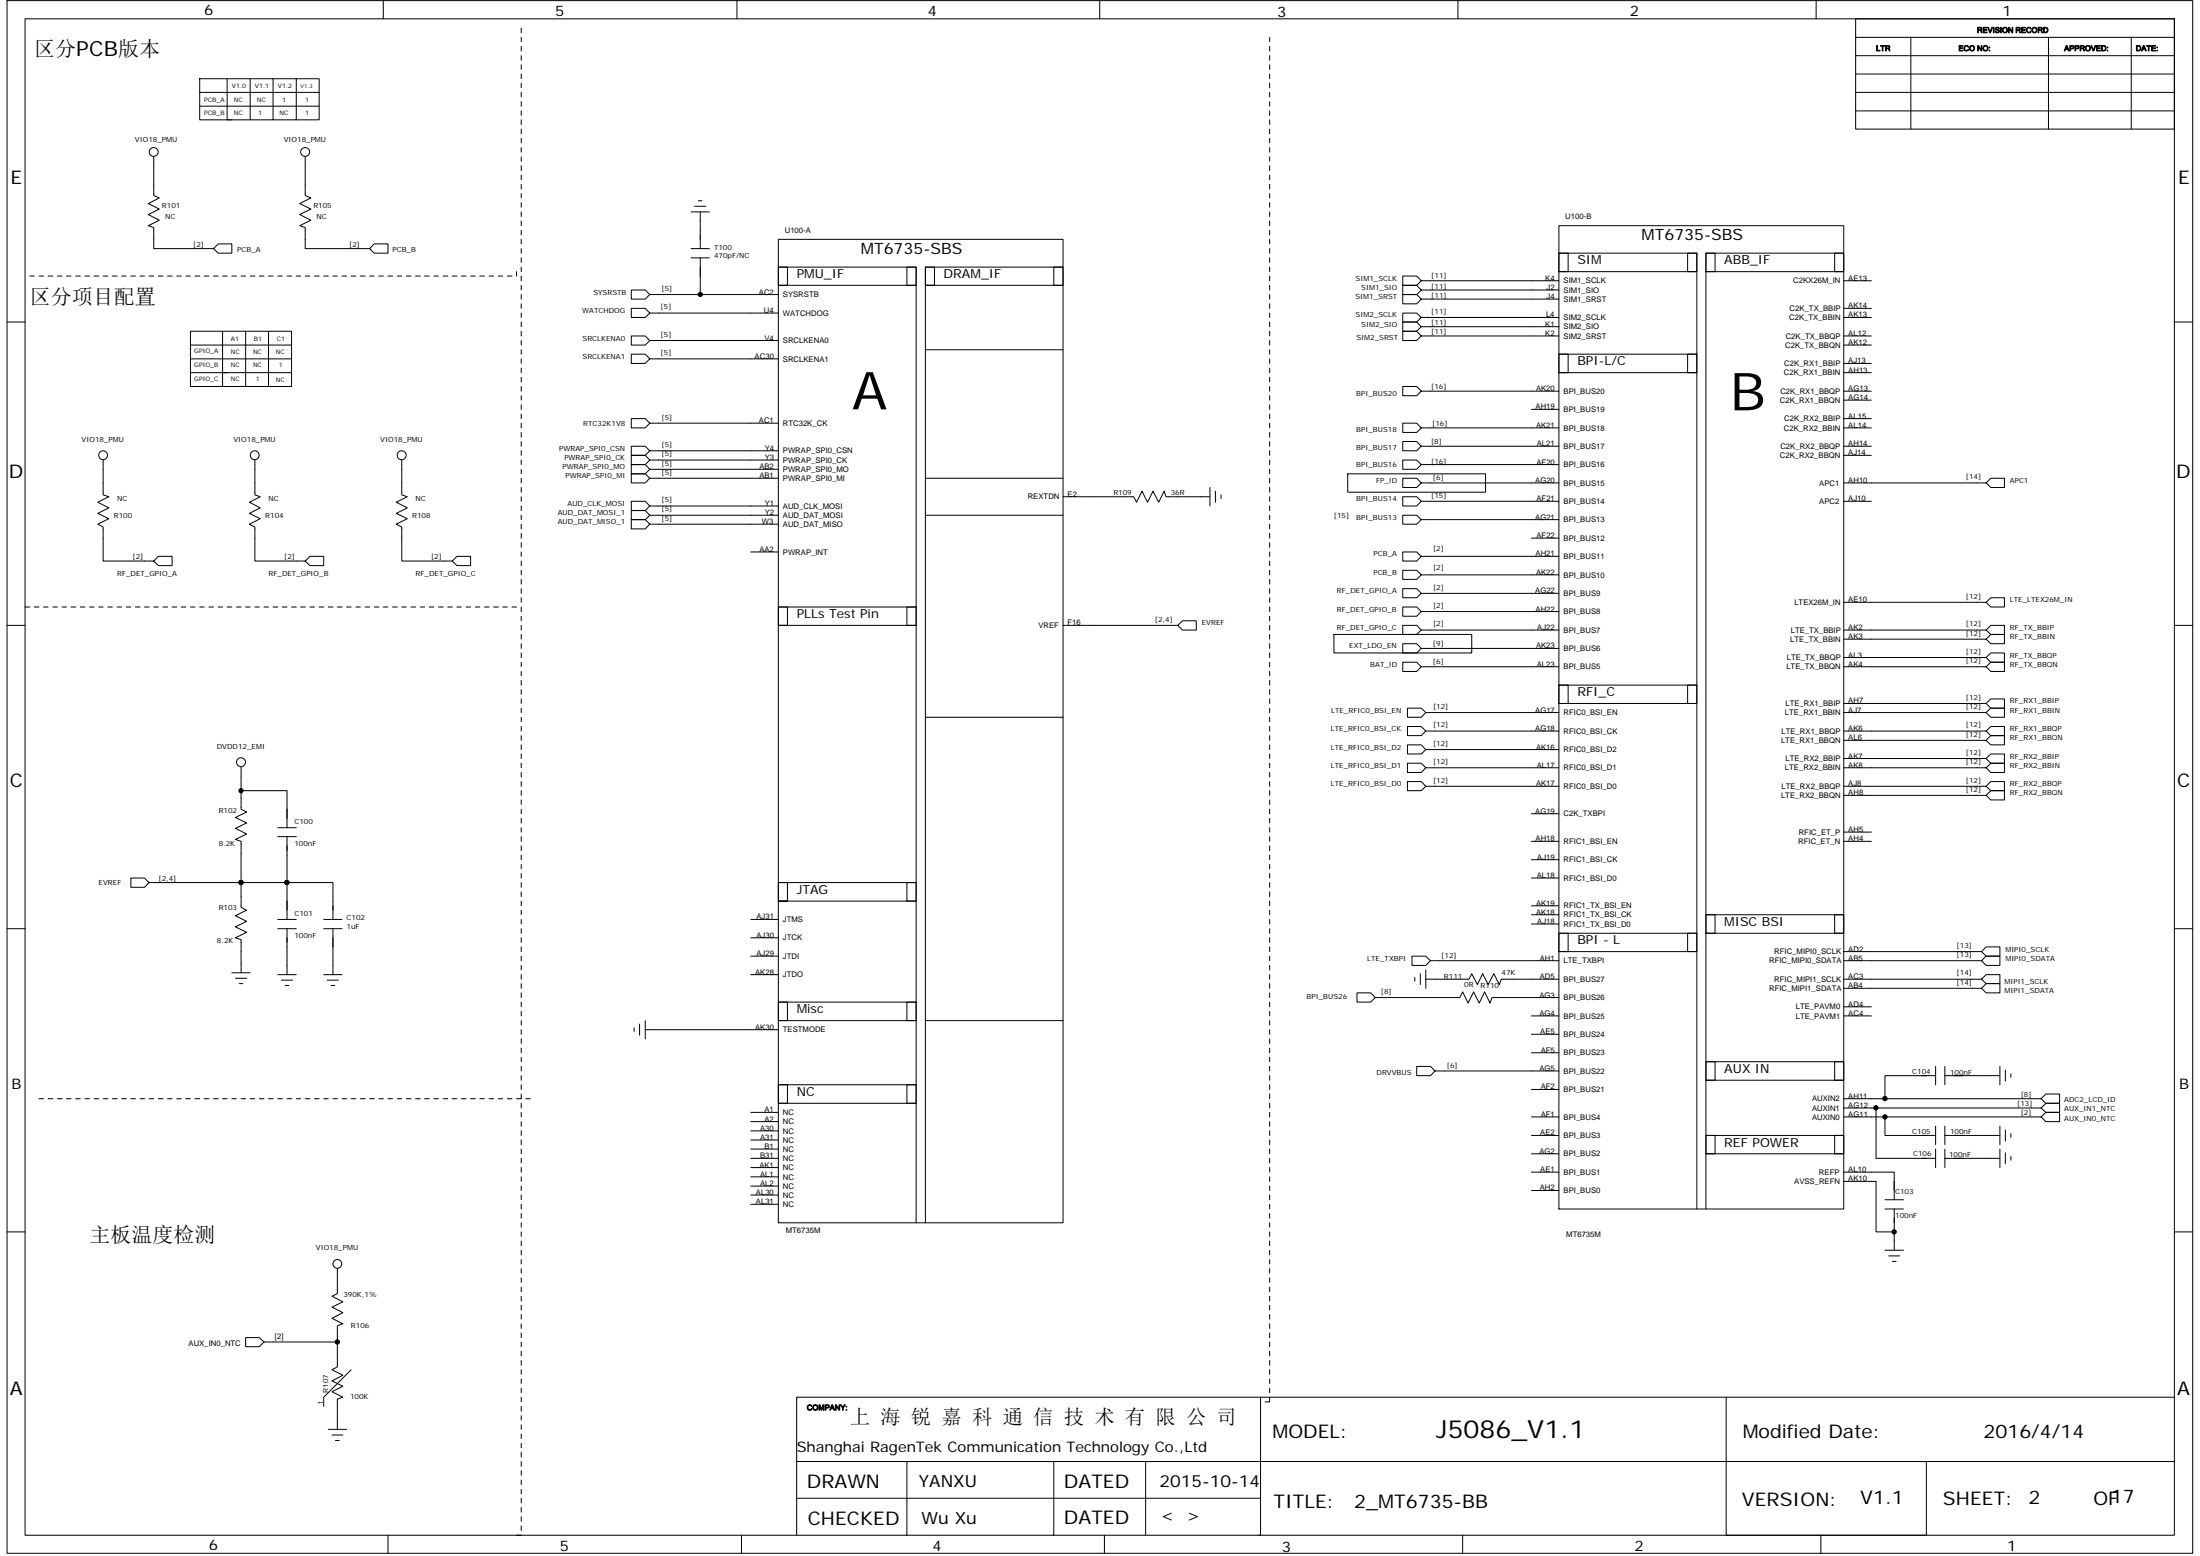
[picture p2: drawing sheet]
<svg xmlns="http://www.w3.org/2000/svg" width="297mm" height="210mm" viewBox="0 0 297 210" stroke-linecap="round" stroke-linejoin="round" font-family="sans-serif">
<g fill="none" stroke="#000" stroke-width=".14">
<path d="M.9 .1h295.2v209.5h-295.2zM3.4 2.5h290.2v204.7h-290.2zM27 10.6h9.9v5.6h-9.9zM27 12.5h16.1M27 14.3h16.1M30.7 10.6v5.6h.6M33.8 10.6v5.6M36.9 10.6h3.1v5.6h-3.1M40 10.6h3.1v5.6h-3.1M51.7 .1v2.4M70.4 3.8v.6M70.4 5v.6"/>
<path d="M70.4 6.3v.6M70.4 7.5v.6M70.4 8.7v.7M70.4 10v.6M70.4 11.2v.7M70.4 12.5v.6M70.4 13.7v.6M70.4 15v.6M70.4 16.2v.6M70.4 17.4v.7M70.4 18.7v.6M70.4 19.9v.6"/>
<path d="M99.5 .1v2.4M148.5 .1v2.4M171.4 5v.6M171.4 6.3v.6M171.4 7.5v.6M171.4 8.7v.7M171.4 10v.6M171.4 11.2v.7M171.4 12.5v.6M171.4 13.7v.6M171.4 15v.6M171.4 16.2v.6"/>
<path d="M171.4 17.4v.7M171.4 18.7v.6M171.4 19.9v.6M196.8 .1v2.4M245.2 .1v2.4M250.5 2.5h43.1v14.9h-43.1zM250.5 12.5h43.1M250.5 15h43.1M250.5 10h43.1M250.5 7.5h43.1M250.5 5h43.1M258 5v12.4"/>
<path d="M276.6 5v12.4M287.8 5v12.4M4 37.3h.6M5.3 37.3h.6M6.5 37.3h.6M7.7 37.3h.7M9 37.3h.6M10.2 37.3h.6M11.5 37.3h.6M12.7 37.3h.6M13.9 37.3h.7M15.2 37.3h.6"/>
<path d="M16.4 37.3h.6M17.7 37.3h.6M18.9 37.3h.6M20.1 37.3h.7M20.8 21.2v5.2l.7 .3-1.5 .8 1.5 .7-1.5 .8 1.5 .7-1.5 .8 .8 .2v2.8h8l.7 .7h1.8v-1.3h-1.8l-.7 .6M21.4 37.3h.6M22.6 37.3h.6M23.9 37.3h.6M25.1 37.3h.6M26.3 37.3h.7M27.6 37.3h.6M28.8 37.3h.7"/>
<path d="M30.1 37.3h.6M31.3 37.3h.6M32.6 37.3h.6M33.8 37.3h.6M35 37.3h.6M36.3 37.3h.6M37.5 37.3h.6M38.8 37.3h.6M40 37.3h.6M41.2 37.3h.6M41.2 21.2v5.2l.8 .3-1.5 .8 1.5 .7-1.5 .8 1.5 .7-1.5 .8 .7 .2v2.8h8.7l.6 .7h1.9v-1.3h-1.9l-.6 .6M42.5 37.3h.6"/>
<path d="M43.7 37.3h.6M45 37.3h.5M46.2 37.3h.6M47.4 37.3h.6M48.7 37.3h.6M49.9 37.3h.6M51.2 37.3h.5M52.4 37.3h.6M53.6 37.3h.6M54.9 37.3h.6M56.1 37.3h.6M57.3 37.3h.7"/>
<path d="M58.6 37.3h.6M59.8 37.3h.6M61.1 37.3h.6M62.3 37.3h.6M63.5 37.3h.7M64.8 37.3h.6M66 37.3h.7M67.3 37.3h.6M68.5 37.3h.6M69.7 36.7v.6M70.4 21.2v.6M70.4 22.4v.6"/>
<path d="M70.4 23.6v.7M70.4 24.9v.6M70.4 26.1v.6M70.4 27.3v.7M70.4 28.6v.6M70.4 29.8v.7M70.4 31.1v.6M70.4 32.3v.6M70.4 33.5v.7M70.4 34.8v.6M70.4 36v.7M70.4 37.3v.6"/>
<path d="M70.4 38.5v.6M70.4 39.8v.6M93.3 28.6h2.5M93.3 33.5h2.5M93.3 34.8h2.5M93.8 27.8h1.5M94.3 27.1h.5M94.5 28.6v4.9M94.5 34.8v5M105.1 32.3h38.4v132.7h-38.4zM105.1 36h1.2v2.5h-1.2zM105.1 39.8h-17.4l-.6 .6h-1.9v-1.3h1.9l.6 .7"/>
<path d="M105.1 36h18.6v129M105.1 38.5h18.6M122.4 36h1.3v2.5h-1.3zM124.9 38.5h1.3v-2.5h-1.3v2.5h18.6M142.3 36h1.2v2.5h-1.2zM143.5 36h-18.6v129M171.4 21.2v.6M171.4 22.4v.6M171.4 23.6v.7M171.4 24.9v.6M171.4 26.1v.6M171.4 27.3v.7"/>
<path d="M171.4 28.6v.6M171.4 29.8v.7M171.4 31.1v.6M171.4 32.3v.6M171.4 33.5v.7M171.4 34.8v.6M171.4 36v.7M171.4 37.3v.6M171.4 38.5v.6M171.4 39.8v.6M210.5 39.1h-18.6l-.6 .7h-1.9v-1.3h1.9l.6 .6M210.5 37.9h-18.6l-.6 .6h-1.9v-1.2h1.9l.6 .6"/>
<path d="M210.5 34.2h18.6v129M210.5 36.7h18.6M210.5 34.2h1.2v2.5h-1.2zM210.5 30.5h38.4v132.7h-38.4zM227.9 34.2h1.2v2.5h-1.2zM230.3 36.7h18.6M230.3 34.2h1.3v2.5h-1.3zM247.7 34.2h1.2v2.5h-1.2zM248.9 37.9h3.8M248.9 34.2h-18.6v129M.9 43.5h2.5M25.7 44.7h10.6v7.5h-10.6z"/>
<path d="M25.7 50.3h13.7M25.7 48.4h13.7M25.7 46.6h13.7M30.1 44.7v5.6h.6M30.1 50.3v1.9M33.2 44.7v7.5M36.3 50.3h.1M36.3 44.7h3.1v7.5h-3.1M70.4 41v.6M70.4 42.2v.6M70.4 43.5v.6M70.4 44.7v.6"/>
<path d="M70.4 46v.6M70.4 47.2v.6M70.4 48.4v.6M70.4 49.7v.6M70.4 50.9v.6M70.4 52.2v.6M70.4 53.4v.6M70.4 54.6v.6M70.4 55.9v.6M70.4 57.1v.6M70.4 58.4v.6M70.4 59.6v.6"/>
<path d="M87.7 46l-.6-.7h-1.9v1.3h1.9l.6-.6h17.4M87.7 48.4l-.6-.6h-1.9v1.2h1.9l.6-.6h17.4M87.7 57.1l-.6-.6h-1.9v1.2h1.9l.6-.6h17.4M105.1 42.2h-17.4l-.6 .6h-1.9v-1.2h1.9l.6 .6M124.9 47.2h18.6M171.4 41v.6M171.4 42.2v.6M171.4 43.5v.6M171.4 44.7v.6M171.4 46v.6M171.4 47.2v.6M171.4 48.4v.6"/>
<path d="M171.4 49.7v.6M171.4 50.9v.6M171.4 52.2v.6M171.4 53.4v.6M171.4 54.6v.6M171.4 55.9v.6M171.4 57.1v.6M171.4 58.4v.6M171.4 59.6v.6M206.8 55.2h3.7M210.5 45.3h-18.6l-.6 .7h-1.9v-1.3h1.9l.6 .6M210.5 44.1h-18.6l-.6 .6h-1.9v-1.2h1.9l.6 .6"/>
<path d="M210.5 42.8h-18.6l-.6 .7h-1.9v-1.3h1.9l.6 .6M210.5 40.4h-18.6l-.6 .6h-1.9v-1.2h1.9l.6 .6M210.5 52.8h-18.6l-.6 .6h-1.9v-1.2h1.9l.6 .6M210.5 57.7h-18.6l-.6 .7h-1.9v-1.3h1.9l.6 .6M210.5 50.3h18.6M210.5 47.8h18.6M210.5 47.8h1.2v2.5h-1.2zM227.9 47.8h1.2v2.5h-1.2zM248.9 50.3h3.8M248.9 46.6h3.8M248.9 42.8h3.8M248.9 45.3h3.8"/>
<path d="M248.9 52.8h3.8M248.9 57.7h3.8M248.9 41.6h3.8M248.9 49h3.8M248.9 54h3.8M248.9 56.5h3.8M293.6 43.5h2.5M13.9 62.1v4.7l.8 .2-1.5 .8 1.5 .7-1.5 .8 1.5 .7-1.5 .7 .7 .4v4.6h6.9l.6 .6h1.8v-1.2h-1.8l-.6 .6M34.4 62.1v4.7l.7 .2-1.4 .8 1.4 .7-1.4 .8 1.4 .7-1.4 .7 .7 .4v4.6h6.8l.6 .6h1.9v-1.2h-1.9l-.6 .6M54.2 62.1v4.7l.8 .2-1.5 .8 1.5 .7-1.5 .8 1.5 .7-1.5 .7 .7 .4v4.6h6.9l.6 .6h1.8v-1.2h-1.8l-.6 .6M70.4 60.8v.6M70.4 62.1v.6"/>
<path d="M70.4 63.3v.6M70.4 64.5v.7M70.4 65.8v.6M70.4 67v.6M70.4 68.3v.6M70.4 69.5v.6M70.4 70.7v.7M70.4 72v.6M70.4 73.2v.7M70.4 74.5v.6M70.4 75.7v.6M70.4 77v.6"/>
<path d="M70.4 78.2v.6M70.4 79.4v.7M87.7 60.8l-.6-.6h-1.9v1.2h1.9l.6-.6h17.4M87.7 62.1l-.6-.7h-1.9v1.3h1.9l.6-.6h17.4M87.7 63.3l-.6-.6h-1.9v1.2h1.9l.6-.6h17.4M87.7 68.3l-.6-.7h-1.9v1.3h1.9l.6-.6h17.4M87.7 69.5l-.6-.6h-1.9v1.2h1.9l.6-.6h17.4M87.7 70.7l-.6-.6h-1.9v1.3h1.9l.6-.7h17.4M101.4 74.5h3.7M105.1 64.5h-17.4l-.6 .7h-1.9v-1.3h1.9l.6 .6M124.9 64.5h18.6M124.9 69.5h18.6"/>
<path d="M143.5 67h9.6l.4 .8 .7-1.5 .7 1.5 .8-1.5 .7 1.5 .8-1.5 .2 .7h6M163.4 65.8v2.5M164.1 66.3v1.5M164.9 66.8v.5M171.4 60.8v.6M171.4 62.1v.6M171.4 63.3v.6M171.4 64.5v.7M171.4 65.8v.6M171.4 67v.6M171.4 68.3v.6M171.4 69.5v.6"/>
<path d="M171.4 70.7v.7M171.4 72v.6M171.4 73.2v.7M171.4 74.5v.6M171.4 75.7v.6M171.4 77v.6M171.4 78.2v.6M171.4 79.4v.7M182 63.9h18.6v2.5h-18.6zM191.9 77.6l-.6-.6h-1.9v1.2h1.9l.6-.6h18.6M191.9 75.1l-.6-.6h-1.9v1.2h1.9l.6-.6h18.6M206.8 72.6h3.7"/>
<path d="M210.5 62.7h-18.6l-.6 .6h-1.9v-1.2h1.9l.6 .6M210.5 60.2h-18.6l-.6 .6h-1.9v-1.2h1.9l.6 .6M210.5 65.2h-18.6l-.6 .6h-1.9v-1.3h1.9l.6 .7M210.5 67.6h-18.6l-.6 .7h-1.9v-1.3h1.9l.6 .6M210.5 70.1h-18.6l-.6 .6h-1.9v-1.2h1.9l.6 .6M248.9 65.2h19.3l.6 .6h1.8v-1.3h-1.8l-.6 .7M248.9 67.6h3.8M248.9 60.2h3.8M248.9 61.4h3.8M.9 84.4h2.5M3.4 81.9h.6M4.6 81.9h.7"/>
<path d="M5.9 81.9h.6M7.1 81.9h.6M8.4 81.9h.6M9.6 81.9h.6M10.8 81.9h.7M12.1 81.9h.6M13.3 81.9h.6M14.6 81.9h.6M15.8 81.9h.6M17 81.9h.7M18.3 81.9h.6M19.5 81.9h.6"/>
<path d="M20.8 81.9h.6M22 81.9h.6M23.2 81.9h.7M24.5 81.9h.6M25.7 81.9h.6M27 81.9h.6M28.2 81.9h.6M29.5 81.9h.6M30.7 81.9h.6M31.9 81.9h.7M33.2 81.9h.6M34.4 81.9h.6"/>
<path d="M35.6 81.9h.7M36.9 81.9h.6M38.1 81.9h.7M39.4 81.9h.6M40.6 81.9h.6M41.8 81.9h.7M43.1 81.9h.6M44.3 81.9h.7M45.5 81.9h.7M46.8 81.9h.6M48 81.9h.7M49.3 81.9h.6"/>
<path d="M50.5 81.9h.7M51.7 81.9h.7M53 81.9h.6M54.2 81.9h.7M55.5 81.9h.6M56.7 81.9h.6M58 81.9h.6M59.2 81.9h.6M60.4 81.9h.7M61.7 81.9h.6M62.9 81.9h.6M64.2 81.9h.6"/>
<path d="M65.4 81.9h.6M66.7 81.9h.6M67.9 81.9h.6M69.1 81.9h.6M70.4 80.7v.6M70.4 81.9v.6M70.4 83.2v.6M70.4 84.4v.6M70.4 85.6v.7M70.4 86.9v.6M70.4 88.1v.6M70.4 89.4v.6"/>
<path d="M70.4 90.6v.6M70.4 91.8v.7M70.4 93.1v.6M70.4 94.3v.6M70.4 95.6v.6M70.4 96.8v.6M70.4 98v.7M70.4 99.3v.6M105.1 81.9h1.2v2.5h-1.2zM105.1 84.4h18.6M105.1 81.9h18.6M122.4 81.9h1.3v2.5h-1.3z"/>
<path d="M124.9 96.8h18.6M143.5 84.4h15.5l.7 .6h1.8v-1.2h-1.8l-.7 .6M171.4 80.7v.6M171.4 81.9v.6M171.4 83.2v.6M171.4 84.4v.6M171.4 85.6v.7M171.4 86.9v.6M171.4 88.1v.6M171.4 89.4v.6M171.4 90.6v.6M171.4 91.8v.7"/>
<path d="M171.4 93.1v.6M171.4 94.3v.6M171.4 95.6v.6M171.4 96.8v.6M171.4 98v.7M171.4 99.3v.6M180.1 85.6h18.6v2.5h-18.6zM191.9 85l-.6-.6h-1.9v1.2h1.9l.6-.6h18.6M191.9 87.5l-.6-.6h-1.9v1.2h1.9l.6-.6h18.6M191.9 90l-.6-.6h-1.9v1.2h1.9l.6-.6h18.6M210.5 98.7h-18l-.6 .6h-1.9v-1.3h1.9l.6 .7M210.5 96.2h-18l-.6 .6h-1.9v-1.2h1.9l.6 .6"/>
<path d="M210.5 80.1h-18.6l-.6 .6h-1.9v-1.3h1.9l.6 .7M210.5 82.5h-18.6l-.6 .7h-1.9v-1.3h1.9l.6 .6M210.5 94.9h18.6M210.5 92.5h18.6M210.5 92.5h1.2v2.4h-1.2zM227.9 92.5h1.2v2.4h-1.2zM248.9 81.3h19.3l.6 .6h1.8v-1.2h-1.8l-.6 .6M248.9 85h19.3l.6 .6h1.8v-1.2h-1.8l-.6 .6M248.9 86.3h19.3l.6 .6h1.8v-1.3h-1.8l-.6 .7M248.9 88.7h19.3l.6 .7h1.8v-1.3h-1.8l-.6 .6M248.9 90h19.3l.6 .6h1.8v-1.2h-1.8l-.6 .6M248.9 94.9h19.3l.6 .7h1.8v-1.3h-1.8l-.6 .6"/>
<path d="M248.9 96.2h19.3l.6 .6h1.8v-1.2h-1.8l-.6 .6M248.9 98.7h19.3l.6 .6h1.8v-1.3h-1.8l-.6 .7M248.9 99.9h19.3l.6 .6h1.8v-1.2h-1.8l-.6 .6M293.6 84.4h2.5M20.1 119.1l-.6-.6h-1.8v1.2h1.8l.6-.6h18.7M32.6 106.7h6.2v5M32.6 103.5v5.7l.7 .4-1.5 .7 1.5 .8-1.5 .7 1.5 .7-1.5 .8 .8 .2v8.9l.7 .4-1.5 .8 1.5 .7-1.5 .8 1.5 .7-1.5 .8 .8 .2v4.5M37.5 112.9h2.5M37.5 111.7h2.5M38.8 119.1h.1M38.8 119.1h6.2v5M38.8 112.9v11.2"/>
<path d="M70.4 100.5v.7M70.4 101.7v.7M70.4 103v.6M70.4 104.2v.7M70.4 105.5v.6M70.4 106.7v.6M70.4 108v.6M70.4 109.2v.6M70.4 110.4v.7M70.4 111.7v.6M70.4 112.9v.6M70.4 114.2v.6"/>
<path d="M70.4 115.4v.6M70.4 116.6v.6M70.4 117.9v.6M70.4 119.1v.6M105.1 119.1h18.6M122.4 119.1h1.3v2.5h-1.3zM171.4 100.5v.7M171.4 101.7v.7M171.4 103v.6M171.4 104.2v.7M171.4 105.5v.6M171.4 106.7v.6"/>
<path d="M171.4 107.9v.7M171.4 109.2v.6M171.4 110.4v.7M171.4 111.7v.6M171.4 112.9v.6M171.4 114.2v.6M171.4 115.4v.6M171.4 116.6v.6M171.4 117.9v.6M171.4 119.1v.6M206.8 109.8h3.7M206.8 113.5h3.7"/>
<path d="M206.8 116h3.7M206.8 118.5h3.7M210.5 101.2h-18l-.6 .5h-1.9v-1.2h1.9l.6 .7M210.5 103.6h-18l-.6 .6h-1.9v-1.2h1.9l.6 .6M210.5 106.1h-18l-.6 .6h-1.9v-1.2h1.9l.6 .6M248.9 102.4h19.3l.6 .6h1.8v-1.3h-1.8l-.6 .7M248.9 103.6h19.3l.6 .6h1.8v-1.2h-1.8l-.6 .6M248.9 106.1h19.3l.6 .6h1.8v-1.2h-1.8l-.6 .6M248.9 107.3h19.3l.6 .7h1.8v-1.3h-1.8l-.6 .6M248.9 113.5h3.8M248.9 112.3h3.8M.9 125.3h2.5"/>
<path d="M31.3 131.3h2.5M31.8 132h1.5M32.3 132.7h.5M37.5 125.3h2.5M37.5 124.1h2.5M37.5 131.5h2.5M38 132.3h1.5M38.5 133h.5M38.8 125.3v6.2M43.7 125.3h2.5M43.7 124.1h2.5M43.7 131.5h2.5"/>
<path d="M44.2 132.3h1.5M44.7 133h.5M45 125.3v6.2M70.4 120.4v.6M70.4 121.6v.6M70.4 122.8v.6M70.4 124.1v.6M70.4 125.3v.6M70.4 126.6v.6M70.4 127.8v.6M70.4 129v.6M70.4 130.3v.6"/>
<path d="M70.4 131.5v.6M70.4 132.7v.7M70.4 134v.6M70.4 135.2v.7M70.4 136.5v.6M70.4 137.7v.6M70.4 139v.6M85.6 138.7v.5M86.4 138.2v1.5M87.1 139h18M87.1 137.7v2.5M101.4 124.1h3.7"/>
<path d="M101.4 126.6h3.7M101.4 129h3.7M101.4 131.5h3.7M105.1 121.6h1.2v-2.5h-1.2v2.5h18.6M105.1 135.2h1.2v2.5h-1.2zM105.1 137.7h18.6M105.1 135.2h18.6M122.4 135.2h1.3v2.5h-1.3zM124.9 137.7h18.6M171.4 120.4v.6M171.4 121.6v.6M171.4 122.8v.6"/>
<path d="M171.4 124.1v.6M171.4 125.3v.6M171.4 126.6v.6M171.4 127.8v.6M171.4 129v.6M171.4 130.3v.6M171.4 131.5v.6M171.4 132.7v.7M171.4 134v.6M171.4 135.2v.7M171.4 136.5v.6M171.4 137.7v.6"/>
<path d="M171.4 139v.6M191 131.9v.5M191.8 131.4v1.5M192.5 130.9v2.5M206.8 123.4h3.7M206.8 137.1h3.7M206.8 139.6h3.7M206.8 122.2h3.7M206.8 124.7h3.7M210.5 132.1h-7.8l-.3 .8-.7-1.5-.8 1.5-.7-1.5-.7 1.5-.8-1.5-.4 .7h-5.8M210.5 134.6h-9.1l-.2 .8-.8-1.5-.7 1.5-.7-1.5-.8 1.5-.7-1.5-.4 .7h-11.4l-.6 .6h-1.9v-1.2h1.9l.6 .6M210.5 129.6h-17.4l-.6 .7h-1.9v-1.3h1.9l.6 .6"/>
<path d="M210.5 125.9h1.2v2.5h-1.2zM210.5 125.9h18.6M210.5 128.4h18.6M227.9 125.9h1.2v2.5h-1.2zM230.3 125.9h18.6M230.3 123.4h18.6M230.3 123.4h1.3v2.5h-1.3zM247.7 123.4h1.2v2.5h-1.2zM248.9 128.4h18.6l.7 .6h1.8v-1.2h-1.8l-.7 .6M248.9 129.6h18.6l.7 .7h1.8v-1.3h-1.8l-.7 .6M248.9 132.1h18.6l.7 .6h1.8v-1.2h-1.8l-.7 .6M248.9 133.4h18.6l.7 .6h1.8v-1.3h-1.8l-.7 .7"/>
<path d="M248.9 137.1h3.8M248.9 135.9h3.8M293.6 125.3h2.5M5.3 148.3h.6M6.5 148.3h.6M7.7 148.3h.7M9 148.3h.6M10.2 148.3h.6M11.5 148.3h.6M12.7 148.3h.6M13.9 148.3h.7M15.2 148.3h.6"/>
<path d="M16.4 148.3h.6M17.7 148.3h.6M18.9 148.3h.6M20.1 148.3h.7M21.4 148.3h.6M22.6 148.3h.6M23.9 148.3h.6M25.1 148.3h.6M26.3 148.3h.7M27.6 148.3h.6M28.8 148.3h.7M30.1 148.3h.6"/>
<path d="M31.3 148.3h.6M32.6 148.3h.6M33.8 148.3h.6M35 148.3h.6M36.3 148.3h.6M37.5 148.3h.6M38.8 148.3h.6M40 148.3h.6M41.2 148.3h.6M42.5 148.3h.6M43.7 148.3h.6M45 148.3h.5"/>
<path d="M46.2 148.3h.6M47.4 148.3h.6M48.7 148.3h.6M49.9 148.3h.6M51.2 148.3h.5M52.4 148.3h.6M53.6 148.3h.6M54.9 148.3h.6M56.1 148.3h.6M57.3 148.3h.7M58.6 148.3h.6M59.8 148.3h.6"/>
<path d="M61.1 148.3h.6M62.3 148.3h.6M63.5 148.3h.7M64.8 148.3h.6M66 148.3h.7M67.3 148.3h.6M68.5 148.3h.6M70.4 140.2v.6M70.4 141.4v.7M70.4 142.7v.6M70.4 143.9v.6M70.4 145.2v.6"/>
<path d="M70.4 146.4v.6M70.4 147.6v.7h-.7M70.4 148.9v.6M70.4 150.1v.6M70.4 151.4v.6M70.4 152.6v.6M70.4 153.8v.7M70.4 155.1v.6M70.4 156.3v.6M70.4 157.6v.6M70.4 158.8v.6M71 148.3h.6"/>
<path d="M101.4 156.3h3.7M101.4 150.1h3.7M101.4 152.6h3.7M101.4 153.8h3.7M101.4 155.1h3.7M101.4 157.6h3.7M101.4 158.8h3.7M101.4 151.4h3.7M105.1 148.9h18.6M105.1 146.4h18.6M105.1 146.4h1.2v2.5h-1.2zM122.4 146.4h1.3v2.5h-1.3z"/>
<path d="M171.4 140.2v.6M171.4 141.4v.7M171.4 142.7v.6M171.4 143.9v.6M171.4 145.2v.6M171.4 146.4v.6M171.4 147.6v.7M171.4 148.9v.6M171.4 150.1v.6M171.4 151.4v.6M171.4 152.6v.6M171.4 153.8v.7"/>
<path d="M171.4 155.1v.6M171.4 156.3v.6M171.4 157.6v.6M171.4 158.8v.6M206.8 155.7h3.7M206.8 153.2h3.7M206.8 150.7h3.7M206.8 158.2h3.7M206.8 142.1h3.7M206.8 147h3.7M210.5 144.5h-16.7l-.7 .7h-1.8v-1.3h1.8l.7 .6M230.3 145.8h18.6"/>
<path d="M230.3 143.3h18.6M230.3 155.7h18.6M230.3 153.2h18.6M230.3 143.3h1.3v2.5h-1.3zM230.3 153.2h1.3v2.5h-1.3zM247.7 143.3h1.2v2.5h-1.2zM247.7 153.2h1.2v2.5h-1.2zM248.9 149.5h26.7l.6 .6h1.9v-1.2h-1.9l-.6 .6M248.9 158.2h6.9v3.7M248.9 159.4h4.4v6.8h2.5M248.9 148.3h5.6M248.9 150.7h5.6"/>
<path d="M253.3 149.5v6.8h8M261.3 145.2h-6.8v3.1h21.1l.6 .6h1.9v-1.3h-1.9l-.6 .7M261.3 143.9v2.5M261.3 152v2.5M261.3 155.1v2.5M262.6 143.9v2.5M262.6 152v2.5M262.6 155.1v2.5M262.6 153.2h7.4M262.6 156.3h7.4M270 143.9v2.5M270 152v2.5"/>
<path d="M270 145.2h-7.4M270 155.1v2.5M270.8 144.4v1.5M270.8 152.5v1.5M270.8 155.6v1.5M271.5 144.9v.5M271.5 153v.5M271.5 156.1v.5M275.6 150.7l.6-.6h1.9v1.3h-1.9l-.6-.7h-21.1v2.5h6.8M.9 166.2h2.5M45.5 171.2v3.4l-.7 .3 1.5 .8-1.5 .7 1.5 .7-1.5 .8 1.5 .7-.8 .3v5.6l-.7 .3 1.5 .8-1.5 .8 1.5 .7-1.5 .7 1.5 .8-.8 .2v4.1M70.4 160.1v.6"/>
<path d="M70.4 161.3v.6M70.4 162.5v.7M70.4 163.8v.6M70.4 165v.6M70.4 166.2v.7M70.4 167.5v.6M70.4 168.7v.7M70.4 170v.6M70.4 171.2v.6M70.4 172.4v.7M70.4 173.7v.6M70.4 174.9v.7"/>
<path d="M70.4 176.1v.7M70.4 177.4v.6M70.4 178.6v.7M70.4 179.9v.6M101.4 160.1h3.7M101.4 161.3h3.7M101.4 162.5h3.7M171.4 160.1v.6M171.4 161.3v.6M171.4 162.5v.7M171.4 163.8v.6M171.4 165v.6"/>
<path d="M171.4 166.2v.7M171.4 167.5v.6M171.4 168.7v.7M171.4 170v.6M171.4 171.2v.6M171.4 172.4v.7M171.4 173.7v.6M171.4 174.9v.7M171.4 176.1v.7M171.4 177.4v.6M171.4 178.6v.7M171.4 179.9v.6"/>
<path d="M206.8 160.7h3.7M254.5 168.7h2.5M254.5 163.2h2.5M254.5 161.9h2.5M255 169.5h1.5M255.5 170.2h.5M255.8 163.2v5.5M293.6 166.2h2.5M35.6 181.1l-.6-.6h-1.8v1.2h1.8l.6-.6h9.9M44.3 192.9h2.5M44.8 193.7h1.5M45.3 194.4h.5"/>
<path d="M47.4 184.8l-3.7 3.8v1.2M70.4 181.1v.6M70.4 182.4v.6M70.4 183.6v.6M70.4 184.8v.7M70.4 186.1v.6M70.4 187.3v.6M70.4 188.6v.6M70.4 189.8v.6M70.4 191.1v.5M70.4 192.3v.6M70.4 193.5v.6"/>
<path d="M70.4 194.8v.6M70.4 196v.6M70.4 197.2v.7M70.4 198.5v.6M70.4 199.7v.6M107.6 197.2h186M122.4 197.2v10h-.1M142.3 197.2v10h-.1M154.7 197.2v10M170.2 188.6v18.6h-.3M171.4 188.6v.6h-.6M171.4 181.1v.6"/>
<path d="M171.4 182.4v.6M171.4 183.6v.6M171.4 184.8v.7M171.4 186.1v.6M171.4 187.3v.6M233.1 188.6v18.6h26.9M260.1 197.2v10M293.6 188.6h-186v18.6M52.4 207.2v2.4M69.7 207.2h.7M70.4 201v.6M70.4 202.2v.6"/>
<path d="M70.4 203.4v.7M70.4 204.7v.6M70.4 205.9v.6M100.1 207.2v2.4M107.6 202.2h62.6M149.1 207.2v2.4M197.5 207.2v2.4M245.8 207.2v2.4"/>
<circle cx="20.8" cy="20.5" r=".6"/>
<circle cx="41.2" cy="20.5" r=".6"/>
<circle cx="13.9" cy="61.4" r=".6"/>
<circle cx="34.4" cy="61.4" r=".6"/>
<circle cx="54.2" cy="61.4" r=".61"/>
<circle cx="32.5" cy="102.9" r=".61"/>
<circle cx="45.5" cy="170.6" r=".59"/>
</g>
<g fill="#000" stroke="#000" stroke-width=".14">
<circle cx="94.6" cy="39.7" r=".29"/>
<circle cx="32.5" cy="106.7" r=".29"/>
<circle cx="32.5" cy="119.1" r=".29"/>
<circle cx="38.7" cy="119.1" r=".29"/>
<circle cx="253.3" cy="149.5" r=".3"/>
<circle cx="254.5" cy="150.7" r=".3"/>
<circle cx="254.5" cy="148.2" r=".3"/>
<circle cx="255.7" cy="166.2" r=".29"/>
<circle cx="45.5" cy="181.1" r=".3"/>
</g>
<g font-size="7.1">
<text x="115" y="55.2">A</text>
<text x="233.5" y="55.4">B</text>
</g>
<text font-size="3.4" x="193.9" y="194.1">J5086_V1.1</text>
<g font-size="2.8">
<text x="4.6" y="7.5">区分PCB版本</text>
<text x="4" y="41">区分项目配置</text>
<text x="12.1" y="167.6">主板温度检测</text>
<text x="114.7" y="192.2">上 海 锐 嘉 科 通 信 技 术 有 限 公 司</text>
</g>
<g font-size="2.5">
<text x="1.4" y="24.9">E</text>
<text x="294.1" y="24.9">E</text>
<text x="1.2" y="64.5">D</text>
<text x="293.8" y="64.5">D</text>
<text x="1.3" y="106.2">C</text>
<text x="294" y="106.2">C</text>
<text x="1.3" y="188.3">A</text>
<text x="294" y="188.3">A</text>
<text x="171.8" y="194">MODEL:</text>
<text x="235.3" y="194">Modified Date:</text>
<text x="267.8" y="194">2016/4/14</text>
<text x="108.9" y="200.9">DRAWN</text>
<text x="143.7" y="200.9">DATED</text>
<text x="171.9" y="203.6">TITLE:</text>
<text x="182.9" y="203.6">2_MT6735-BB</text>
<text x="235.2" y="203.2">VERSION:</text>
<text x="251.2" y="202.9">V1.1</text>
<text x="262.3" y="203.1">SHEET:</text>
<text x="273.9" y="202.9">2</text>
<text x="282.7" y="203.1">OF17</text>
<text x="109.1" y="205.8">CHECKED</text>
<text x="143.7" y="205.7">DATED</text>
</g>
<g font-size="2.3">
<text x="124.1" y="200.7">YANXU</text>
<text x="156.6" y="200.7">2015-10-14</text>
<text x="124.4" y="205.7">Wu Xu</text>
<text x="156.7" y="205.3">&lt;</text>
<text x="160.2" y="205.3">&gt;</text>
</g>
<g font-size="2.1">
<text x="116.2" y="34.3">MT6735-SBS</text>
<text x="221.7" y="32.4">MT6735-SBS</text>
</g>
<g font-size="2">
<text x="27.6" y="2.1">6</text>
<text x="74.9" y="2.2">5</text>
<text x="125.3" y="2.2">4</text>
<text x="172.4" y="2.3">3</text>
<text x="220" y="2.2">2</text>
<text x="270.4" y="2.2">1</text>
<text x="1.6" y="146.9">B</text>
<text x="294.2" y="146.9">B</text>
<text x="107.6" y="196">Shanghai RagenTek Communication Technology Co.,Ltd</text>
<text x="28.2" y="209.1">6</text>
<text x="75.6" y="209.3">5</text>
<text x="125.9" y="209.3">4</text>
<text x="173.1" y="209.4">3</text>
<text x="220.7" y="209.3">2</text>
<text x="271" y="209.3">1</text>
</g>
<g font-size="1.7">
<text x="213" y="35.7">SIM</text>
<text x="232.8" y="35.7">ABB_IF</text>
<text x="107.6" y="37.5">PMU_IF</text>
<text x="127.4" y="37.5">DRAM_IF</text>
<text x="213" y="49.3">BPI-L/C</text>
<text x="107.6" y="83.4">PLLs Test Pin</text>
<text x="213" y="93.9">RFI_C</text>
<text x="107.6" y="120.6">JTAG</text>
<text x="232.8" y="124.9">MISC BSI</text>
<text x="213" y="127.4">BPI - L</text>
<text x="107.6" y="136.7">Misc</text>
<text x="107.6" y="147.9">NC</text>
<text x="232.8" y="144.8">AUX IN</text>
<text x="232.8" y="154.7">REF POWER</text>
</g>
<g font-size="1">
<text x="266.9" y="4.4">REVISION RECORD</text>
<text x="253.3" y="6.9">LTR</text>
<text x="264.4" y="6.9">ECO NO:</text>
<text x="278.7" y="6.9">APPROVED:</text>
<text x="288.4" y="6.9">DATE:</text>
<text x="18.2" y="19.2">VIO18_PMU</text>
<text x="38.3" y="19.2">VIO18_PMU</text>
<text x="21.9" y="28.1">R101</text>
<text x="22.3" y="29.6">NC</text>
<text x="42.3" y="28.1">R105</text>
<text x="42.8" y="29.6">NC</text>
<text x="211.3" y="29.6">U100-B</text>
<text x="26.1" y="33.3">[2]</text>
<text x="32" y="34">PCB_A</text>
<text x="47.2" y="33.3">[2]</text>
<text x="53" y="34">PCB_B</text>
<text x="96.4" y="33.7">T100</text>
<text x="96.4" y="34.8">470pF/NC</text>
<text x="106" y="31.5">U100-A</text>
<text x="80.1" y="39.8">SYSRSTB</text>
<text x="89.2" y="41.7">[5]</text>
<text x="89.3" y="39.2">[5]</text>
<text x="102.5" y="39.8">AC2</text>
<text x="105.7" y="40.1">SYSRSTB</text>
<text x="183" y="40.4">SIM1_SRST</text>
<text x="183" y="37.9">SIM1_SCLK</text>
<text x="183.8" y="39.1">SIM1_SIO</text>
<text x="193.2" y="40.2">[11]</text>
<text x="193.2" y="39">[11]</text>
<text x="193.2" y="37.5">[11]</text>
<text x="208.6" y="37.9">K4</text>
<text x="208.8" y="39.1">J2</text>
<text x="208.8" y="40.4">J4</text>
<text x="211.1" y="38.2">SIM1_SCLK</text>
<text x="211.1" y="39.5">SIM1_SIO</text>
<text x="211.1" y="40.7">SIM1_SRST</text>
<text x="241.6" y="42">C2K_TX_BBIP</text>
<text x="242.1" y="38.2">C2KX26M_IN</text>
<text x="249.6" y="37.9">AE13</text>
<text x="249.6" y="41.6">AK14</text>
<text x="78.6" y="42.2">WATCHDOG</text>
<text x="78.7" y="46">SRCLKENA0</text>
<text x="89.2" y="45.4">[5]</text>
<text x="89.2" y="47.9">[5]</text>
<text x="103.1" y="42.2">U4</text>
<text x="103.2" y="46">V4</text>
<text x="105.7" y="42.6">WATCHDOG</text>
<text x="105.7" y="46.3">SRCLKENA0</text>
<text x="183" y="42.8">SIM2_SCLK</text>
<text x="183.1" y="45.8">SIM2_SRST</text>
<text x="183.8" y="44.1">SIM2_SIO</text>
<text x="193.2" y="45.1">[11]</text>
<text x="193.2" y="43.8">[11]</text>
<text x="193.2" y="42.4">[11]</text>
<text x="208.6" y="44.1">K1</text>
<text x="208.6" y="45.3">K2</text>
<text x="208.7" y="42.8">L4</text>
<text x="211.1" y="43.2">SIM2_SCLK</text>
<text x="211.1" y="44.4">SIM2_SIO</text>
<text x="211.1" y="45.7">SIM2_SRST</text>
<text x="241" y="46.9">C2K_TX_BBQN</text>
<text x="241.1" y="45.7">C2K_TX_BBQP</text>
<text x="241.6" y="43.2">C2K_TX_BBIN</text>
<text x="249.6" y="42.8">AK13</text>
<text x="249.6" y="45.3">AL12</text>
<text x="249.6" y="46.6">AK12</text>
<text x="78.7" y="48.4">SRCLKENA1</text>
<text x="101.9" y="48.4">AC30</text>
<text x="105.7" y="48.8">SRCLKENA1</text>
<text x="183.1" y="53.4">BPI_BUS20</text>
<text x="193.2" y="52.5">[16]</text>
<text x="207.4" y="52.8">AK20</text>
<text x="211.1" y="53.1">BPI_BUS20</text>
<text x="240.4" y="53.1">C2K_RX1_BBQP</text>
<text x="240.9" y="50.7">C2K_RX1_BBIN</text>
<text x="240.9" y="49.4">C2K_RX1_BBIP</text>
<text x="249.6" y="49">AJ13</text>
<text x="249.6" y="50.3">AH13</text>
<text x="249.6" y="52.8">AG13</text>
<text x="249.6" y="54">AG14</text>
<text x="11" y="59.6">VIO18_PMU</text>
<text x="31.5" y="59.6">VIO18_PMU</text>
<text x="51.3" y="59.6">VIO18_PMU</text>
<text x="78.8" y="57.5">RTC32K1V8</text>
<text x="89.3" y="56.6">[5]</text>
<text x="102.5" y="57.1">AC1</text>
<text x="105.7" y="57.5">RTC32K_CK</text>
<text x="183.1" y="58.2">BPI_BUS18</text>
<text x="193.2" y="59.9">[8]</text>
<text x="193.4" y="57.5">[16]</text>
<text x="207.3" y="55.2">AH19</text>
<text x="207.4" y="57.7">AK21</text>
<text x="211.1" y="55.6">BPI_BUS19</text>
<text x="211.1" y="58.1">BPI_BUS18</text>
<text x="240.3" y="54.4">C2K_RX1_BBQN</text>
<text x="240.9" y="58.1">C2K_RX2_BBIN</text>
<text x="240.9" y="56.9">C2K_RX2_BBIP</text>
<text x="249.6" y="56.5">AL15</text>
<text x="249.6" y="57.7">AL14</text>
<text x="75.5" y="60.8">PWRAP_SPI0_CSN</text>
<text x="76" y="63.3">PWRAP_SPI0_MO</text>
<text x="76.2" y="62.1">PWRAP_SPI0_CK</text>
<text x="76.3" y="64.5">PWRAP_SPI0_MI</text>
<text x="89.3" y="60.3">[5]</text>
<text x="89.3" y="61.6">[5]</text>
<text x="89.3" y="62.8">[5]</text>
<text x="89.3" y="64.1">[5]</text>
<text x="102.5" y="63.3">AB2</text>
<text x="102.5" y="64.5">AB1</text>
<text x="103.2" y="60.8">Y4</text>
<text x="103.2" y="62.1">Y3</text>
<text x="105.7" y="61.2">PWRAP_SPI0_CSN</text>
<text x="105.7" y="62.4">PWRAP_SPI0_CK</text>
<text x="105.7" y="63.7">PWRAP_SPI0_MO</text>
<text x="105.7" y="64.9">PWRAP_SPI0_MI</text>
<text x="183.1" y="63.1">BPI_BUS16</text>
<text x="183.1" y="60.7">BPI_BUS17</text>
<text x="185.8" y="65.2">FP_ID</text>
<text x="193.2" y="62.6">[16]</text>
<text x="193.5" y="64.8">[6]</text>
<text x="207.3" y="65.2">AG20</text>
<text x="207.5" y="62.7">AF20</text>
<text x="207.5" y="60.2">AL21</text>
<text x="211.1" y="60.6">BPI_BUS17</text>
<text x="211.1" y="63.1">BPI_BUS16</text>
<text x="211.1" y="65.5">BPI_BUS15</text>
<text x="240.3" y="61.8">C2K_RX2_BBQN</text>
<text x="240.4" y="60.6">C2K_RX2_BBQP</text>
<text x="245.6" y="65.5">APC1</text>
<text x="249.6" y="60.2">AH14</text>
<text x="249.6" y="61.4">AJ14</text>
<text x="249.6" y="65.2">AH10</text>
<text x="265.4" y="64.7">[14]</text>
<text x="271.4" y="65.2">APC1</text>
<text x="15.4" y="69.9">R100</text>
<text x="15.8" y="67.6">NC</text>
<text x="35.8" y="69.9">R104</text>
<text x="36.3" y="67.6">NC</text>
<text x="55.6" y="69.9">R108</text>
<text x="56.1" y="67.6">NC</text>
<text x="75.3" y="69.5">AUD_DAT_MOSI_1</text>
<text x="75.3" y="70.7">AUD_DAT_MISO_1</text>
<text x="76.6" y="68.3">AUD_CLK_MOSI</text>
<text x="89.3" y="67.8">[5]</text>
<text x="89.3" y="69">[5]</text>
<text x="89.3" y="70.3">[5]</text>
<text x="102.9" y="70.7">W3</text>
<text x="103.2" y="68.3">Y1</text>
<text x="103.2" y="69.5">Y2</text>
<text x="105.7" y="68.6">AUD_CLK_MOSI</text>
<text x="105.7" y="69.9">AUD_DAT_MOSI</text>
<text x="105.7" y="71.1">AUD_DAT_MISO</text>
<text x="138.8" y="67.4">REXTDN</text>
<text x="144.1" y="67">E2</text>
<text x="150.3" y="66.8">R109</text>
<text x="158.1" y="66.8">36R</text>
<text x="180.1" y="69.9">[15]</text>
<text x="183.1" y="67.7">BPI_BUS14</text>
<text x="183.1" y="70.1">BPI_BUS13</text>
<text x="193.2" y="67.3">[15]</text>
<text x="207.3" y="70.1">AG21</text>
<text x="207.5" y="67.6">AF21</text>
<text x="211.1" y="70.5">BPI_BUS13</text>
<text x="211.1" y="68">BPI_BUS14</text>
<text x="245.6" y="68">APC2</text>
<text x="249.6" y="67.6">AJ10</text>
<text x="15.8" y="77.7">RF_DET_GPIO_A</text>
<text x="17.9" y="75.5">[2]</text>
<text x="36.3" y="77.7">RF_DET_GPIO_B</text>
<text x="38.4" y="75.5">[2]</text>
<text x="56.1" y="77.7">RF_DET_GPIO_C</text>
<text x="58.2" y="75.5">[2]</text>
<text x="102.5" y="74.5">AA2</text>
<text x="105.7" y="74.8">PWRAP_INT</text>
<text x="185.4" y="77.6">PCB_B</text>
<text x="185.5" y="75.1">PCB_A</text>
<text x="193.5" y="76.9">[2]</text>
<text x="193.5" y="74.4">[2]</text>
<text x="207.3" y="75.1">AH21</text>
<text x="207.4" y="77.6">AK22</text>
<text x="207.5" y="72.6">AF22</text>
<text x="211.1" y="73">BPI_BUS12</text>
<text x="211.1" y="75.4">BPI_BUS11</text>
<text x="211.1" y="77.9">BPI_BUS10</text>
<text x="155.9" y="83.9">[2,4]</text>
<text x="180.5" y="82.5">RF_DET_GPIO_B</text>
<text x="180.5" y="80.1">RF_DET_GPIO_A</text>
<text x="193.5" y="79.6">[2]</text>
<text x="193.5" y="82">[2]</text>
<text x="207.3" y="80.1">AG22</text>
<text x="207.3" y="82.5">AH22</text>
<text x="211.1" y="80.4">BPI_BUS9</text>
<text x="211.1" y="82.9">BPI_BUS8</text>
<text x="242.3" y="81.6">LTEX26M_IN</text>
<text x="249.6" y="81.3">AE10</text>
<text x="265.4" y="80.8">[12]</text>
<text x="271.4" y="81.3">LTE_LTEX26M_IN</text>
<text x="140.2" y="84.8">VREF</text>
<text x="144.1" y="84.4">F16</text>
<text x="162.3" y="84.4">EVREF</text>
<text x="180.5" y="85">RF_DET_GPIO_C</text>
<text x="182.2" y="87.5">EXT_LDO_EN</text>
<text x="185" y="90">BAT_ID</text>
<text x="193.5" y="87.1">[9]</text>
<text x="193.5" y="89.6">[6]</text>
<text x="193.5" y="84.5">[2]</text>
<text x="207.4" y="87.5">AK23</text>
<text x="207.5" y="90">AL23</text>
<text x="207.6" y="85">AJ22</text>
<text x="211.1" y="85.4">BPI_BUS7</text>
<text x="211.1" y="87.9">BPI_BUS6</text>
<text x="241.3" y="89.1">LTE_TX_BBQP</text>
<text x="241.7" y="86.6">LTE_TX_BBIN</text>
<text x="241.8" y="85.4">LTE_TX_BBIP</text>
<text x="249.6" y="85">AK2</text>
<text x="249.6" y="86.3">AK3</text>
<text x="249.6" y="88.7">AL3</text>
<text x="249.6" y="90">AK4</text>
<text x="265.4" y="84.5">[12]</text>
<text x="265.4" y="85.8">[12]</text>
<text x="265.4" y="88.2">[12]</text>
<text x="265.4" y="89.5">[12]</text>
<text x="271.4" y="85">RF_TX_BBIP</text>
<text x="271.4" y="86.3">RF_TX_BBIN</text>
<text x="271.4" y="88.7">RF_TX_BBQP</text>
<text x="271.4" y="90">RF_TX_BBQN</text>
<text x="193.5" y="95.7">[12]</text>
<text x="211.1" y="90.3">BPI_BUS5</text>
<text x="241.1" y="95.3">LTE_RX1_BBIP</text>
<text x="241.2" y="90.3">LTE_TX_BBQN</text>
<text x="249.6" y="94.9">AH7</text>
<text x="265.4" y="94.4">[12]</text>
<text x="265.4" y="95.7">[12]</text>
<text x="271.4" y="94.9">RF_RX1_BBIP</text>
<text x="29.3" y="101">DVDD12_EMI</text>
<text x="179.7" y="98.7">LTE_RFIC0_BSI_CK</text>
<text x="179.7" y="101.2">LTE_RFIC0_BSI_D2</text>
<text x="179.7" y="96.2">LTE_RFIC0_BSI_EN</text>
<text x="193.5" y="98.1">[12]</text>
<text x="193.5" y="100.6">[12]</text>
<text x="207.3" y="98.7">AG18</text>
<text x="207.3" y="96.2">AG17</text>
<text x="207.4" y="101.2">AK16</text>
<text x="211.1" y="96.5">RFIC0_BSI_EN</text>
<text x="211.1" y="99">RFIC0_BSI_CK</text>
<text x="211.1" y="101.5">RFIC0_BSI_D2</text>
<text x="240.5" y="100.3">LTE_RX1_BBQN</text>
<text x="240.5" y="99">LTE_RX1_BBQP</text>
<text x="241" y="96.5">LTE_RX1_BBIN</text>
<text x="249.6" y="96.2">AJ7</text>
<text x="249.6" y="98.7">AK6</text>
<text x="249.6" y="99.9">AL6</text>
<text x="265.4" y="98.1">[12]</text>
<text x="265.4" y="99.4">[12]</text>
<text x="265.4" y="101.9">[12]</text>
<text x="271.4" y="96.2">RF_RX1_BBIN</text>
<text x="271.4" y="98.7">RF_RX1_BBQP</text>
<text x="271.4" y="99.9">RF_RX1_BBQN</text>
<text x="179.7" y="103.6">LTE_RFIC0_BSI_D1</text>
<text x="179.7" y="106.1">LTE_RFIC0_BSI_D0</text>
<text x="193.5" y="103.1">[12]</text>
<text x="193.5" y="105.6">[12]</text>
<text x="207.4" y="106.1">AK17</text>
<text x="207.5" y="103.6">AL17</text>
<text x="211.1" y="104">RFIC0_BSI_D1</text>
<text x="211.1" y="106.5">RFIC0_BSI_D0</text>
<text x="240.5" y="107.7">LTE_RX2_BBQN</text>
<text x="240.5" y="106.5">LTE_RX2_BBQP</text>
<text x="241" y="104">LTE_RX2_BBIN</text>
<text x="241.1" y="102.7">LTE_RX2_BBIP</text>
<text x="249.6" y="102.4">AK7</text>
<text x="249.6" y="103.6">AK8</text>
<text x="249.6" y="106.1">AJ8</text>
<text x="249.6" y="107.3">AH8</text>
<text x="265.4" y="103.1">[12]</text>
<text x="265.4" y="105.6">[12]</text>
<text x="265.4" y="106.8">[12]</text>
<text x="271.4" y="102.4">RF_RX2_BBIP</text>
<text x="271.4" y="103.6">RF_RX2_BBIN</text>
<text x="271.4" y="106.1">RF_RX2_BBQP</text>
<text x="271.4" y="107.3">RF_RX2_BBQN</text>
<text x="29.5" y="109.7">R102</text>
<text x="39.7" y="111.2">C100</text>
<text x="207.3" y="109.8">AG19</text>
<text x="207.3" y="113.5">AH18</text>
<text x="211.1" y="110.2">C2K_TXBPI</text>
<text x="211.1" y="113.9">RFIC1_BSI_EN</text>
<text x="242.8" y="113.9">RFIC_ET_N</text>
<text x="242.9" y="112.6">RFIC_ET_P</text>
<text x="249.6" y="112.3">AH5</text>
<text x="249.6" y="113.5">AH4</text>
<text x="13.3" y="119.5">EVREF</text>
<text x="21.4" y="118.9">[2,4]</text>
<text x="29.5" y="114.2">8.2K</text>
<text x="39.7" y="114.2">100nF</text>
<text x="207.5" y="118.5">AL18</text>
<text x="207.6" y="116">AJ19</text>
<text x="211.1" y="118.9">RFIC1_BSI_D0</text>
<text x="211.1" y="116.4">RFIC1_BSI_CK</text>
<text x="29.5" y="122.8">R103</text>
<text x="39.7" y="123.6">C101</text>
<text x="46.8" y="124.2">C102</text>
<text x="46.8" y="125.3">1uF</text>
<text x="102.1" y="124.1">AJ31</text>
<text x="105.7" y="124.4">JTMS</text>
<text x="207.4" y="122.2">AK19</text>
<text x="207.4" y="123.4">AK18</text>
<text x="207.6" y="124.7">AJ18</text>
<text x="211.1" y="125.1">RFIC1_TX_BSI_D0</text>
<text x="211.1" y="122.6">RFIC1_TX_BSI_EN</text>
<text x="211.1" y="123.8">RFIC1_TX_BSI_CK</text>
<text x="29.3" y="127.3">8.2K</text>
<text x="39.7" y="126.6">100nF</text>
<text x="102" y="131.5">AK28</text>
<text x="102.1" y="126.6">AJ30</text>
<text x="102.1" y="129">AJ29</text>
<text x="105.7" y="126.9">JTCK</text>
<text x="105.7" y="129.4">JTDI</text>
<text x="105.7" y="131.9">JTDO</text>
<text x="184.6" y="129.6">LTE_TXBPI</text>
<text x="194.6" y="129.3">[12]</text>
<text x="202.7" y="131.6">47K</text>
<text x="207.9" y="129.6">AH1</text>
<text x="211.1" y="130">LTE_TXBPI</text>
<text x="238.9" y="130">RFIC_MIPI0_SDATA</text>
<text x="239.6" y="128.8">RFIC_MIPI0_SCLK</text>
<text x="249.6" y="128.4">AD2</text>
<text x="249.6" y="129.6">AB5</text>
<text x="264.2" y="127.9">[13]</text>
<text x="264.2" y="129.2">[13]</text>
<text x="264.2" y="131.6">[14]</text>
<text x="270.8" y="128.4">MIPI0_SCLK</text>
<text x="270.8" y="129.6">MIPI0_SDATA</text>
<text x="176.4" y="134.9">BPI_BUS26</text>
<text x="186.4" y="134.1">[8]</text>
<text x="195" y="132.1">R111</text>
<text x="197.7" y="133.2">0R</text>
<text x="199.9" y="133.4">R110</text>
<text x="207.9" y="134.6">AG3</text>
<text x="207.9" y="137.1">AG4</text>
<text x="207.9" y="132.1">AD5</text>
<text x="211.1" y="135">BPI_BUS26</text>
<text x="211.1" y="132.5">BPI_BUS27</text>
<text x="211.1" y="137.5">BPI_BUS25</text>
<text x="238.9" y="133.7">RFIC_MIPI1_SDATA</text>
<text x="239.6" y="132.5">RFIC_MIPI1_SCLK</text>
<text x="242.5" y="136.2">LTE_PAVM0</text>
<text x="242.5" y="137.5">LTE_PAVM1</text>
<text x="249.6" y="132.1">AC3</text>
<text x="249.6" y="133.4">AB4</text>
<text x="249.6" y="135.9">AD4</text>
<text x="249.6" y="137.1">AC4</text>
<text x="264.2" y="132.9">[14]</text>
<text x="270.6" y="132.7">MIPI1_SCLK</text>
<text x="270.6" y="134">MIPI1_SDATA</text>
<text x="102" y="139">AK30</text>
<text x="105.7" y="139.3">TESTMODE</text>
<text x="208" y="139.6">AE5</text>
<text x="208" y="142.1">AF5</text>
<text x="211.1" y="139.9">BPI_BUS24</text>
<text x="211.1" y="142.4">BPI_BUS23</text>
<text x="185.9" y="145">DRVVBUS</text>
<text x="195.3" y="144.1">[6]</text>
<text x="207.9" y="144.5">AG5</text>
<text x="208" y="147">AF2</text>
<text x="211.1" y="144.9">BPI_BUS22</text>
<text x="211.1" y="147.4">BPI_BUS21</text>
<text x="244.7" y="148.6">AUXIN2</text>
<text x="244.7" y="149.9">AUXIN1</text>
<text x="249.6" y="148.3">AH11</text>
<text x="249.6" y="149.5">AG12</text>
<text x="258.2" y="144.9">C104</text>
<text x="263.3" y="145">100nF</text>
<text x="272.3" y="149.2">[13]</text>
<text x="272.8" y="148">[8]</text>
<text x="278.7" y="148.8">ADC2_LCD_ID</text>
<text x="278.7" y="150">AUX_IN1_NTC</text>
<text x="102.6" y="152.6">A30</text>
<text x="102.6" y="153.8">A31</text>
<text x="103.2" y="150.1">A1</text>
<text x="103.2" y="155.1">B1</text>
<text x="103.2" y="151.4">A2</text>
<text x="105.7" y="150.5">NC</text>
<text x="105.7" y="153">NC</text>
<text x="105.7" y="154.2">NC</text>
<text x="105.7" y="155.4">NC</text>
<text x="105.7" y="151.7">NC</text>
<text x="207.9" y="155.7">AG2</text>
<text x="208" y="153.2">AE2</text>
<text x="208" y="150.7">AF1</text>
<text x="211.1" y="151.1">BPI_BUS4</text>
<text x="211.1" y="153.6">BPI_BUS3</text>
<text x="244.7" y="151.1">AUXIN0</text>
<text x="249.6" y="150.7">AG11</text>
<text x="258.2" y="153">C105</text>
<text x="258.3" y="155.9">C106</text>
<text x="263.3" y="153.1">100nF</text>
<text x="272.8" y="150.5">[2]</text>
<text x="278.7" y="151.2">AUX_IN0_NTC</text>
<text x="102.1" y="161.3">AL30</text>
<text x="102.5" y="157.6">AK1</text>
<text x="102.6" y="156.3">B31</text>
<text x="102.6" y="158.8">AL1</text>
<text x="102.6" y="160.1">AL2</text>
<text x="105.7" y="156.7">NC</text>
<text x="105.7" y="157.9">NC</text>
<text x="105.7" y="159.2">NC</text>
<text x="105.7" y="160.4">NC</text>
<text x="105.7" y="161.6">NC</text>
<text x="207.9" y="160.7">AH2</text>
<text x="208" y="158.2">AE1</text>
<text x="211.1" y="156.1">BPI_BUS2</text>
<text x="211.1" y="158.5">BPI_BUS1</text>
<text x="211.1" y="161">BPI_BUS0</text>
<text x="242.2" y="159.8">AVSS_REFN</text>
<text x="245.6" y="158.5">REFP</text>
<text x="249.6" y="158.2">AL10</text>
<text x="249.6" y="159.4">AK10</text>
<text x="255.9" y="161.1">C103</text>
<text x="263.2" y="156.2">100nF</text>
<text x="102.1" y="162.5">AL31</text>
<text x="105.7" y="162.9">NC</text>
<text x="106.1" y="166.4">MT6735M</text>
<text x="211.5" y="167">MT6735M</text>
<text x="255.9" y="164.4">100nF</text>
<text x="42.6" y="168.7">VIO18_PMU</text>
<text x="46.4" y="175">390K,1%</text>
<text x="47.4" y="179.3">R106</text>
<text x="25.5" y="181.6">AUX_IN0_NTC</text>
<text x="37.1" y="180.8">[2]</text>
<text x="43.6" y="189.4" transform="rotate(-90 43.6 189.4)">t</text>
<text x="44.3" y="187.9" transform="rotate(-90 44.3 187.9)">R107</text>
<text x="47.3" y="188.8">100K</text>
<text x="108.9" y="190.3">COMPANY:</text>
</g>
<g font-size=".8">
<text x="31.3" y="11.9">V1.0</text>
<text x="34.4" y="11.9">V1.1</text>
<text x="37.5" y="11.9">V1.2</text>
<text x="27.6" y="13.7">PCB_A</text>
<text x="27.6" y="15.6">PCB_B</text>
<text x="31.6" y="15.6">NC</text>
<text x="31.6" y="13.7">NC</text>
<text x="34.7" y="13.7">NC</text>
<text x="34.9" y="15.6">1</text>
<text x="37.8" y="15.6">NC</text>
<text x="38.1" y="13.7">1</text>
<text x="41.2" y="13.7">1</text>
<text x="41.2" y="15.6">1</text>
<text x="26.2" y="47.7">GPIO_A</text>
<text x="31.2" y="46">A1</text>
<text x="31.2" y="47.8">NC</text>
<text x="34.2" y="47.8">NC</text>
<text x="34.3" y="46">B1</text>
<text x="37.3" y="47.8">NC</text>
<text x="37.4" y="46">C1</text>
<text x="26.2" y="49.6">GPIO_B</text>
<text x="26.2" y="51.4">GPIO_C</text>
<text x="31.2" y="49.6">NC</text>
<text x="31.2" y="51.4">NC</text>
<text x="34.2" y="49.6">NC</text>
<text x="34.5" y="51.4">1</text>
<text x="37.3" y="51.5">NC</text>
<text x="37.6" y="49.6">1</text>
</g>
<text font-size=".7" x="40.6" y="11.9">V1.3</text>
</svg>
